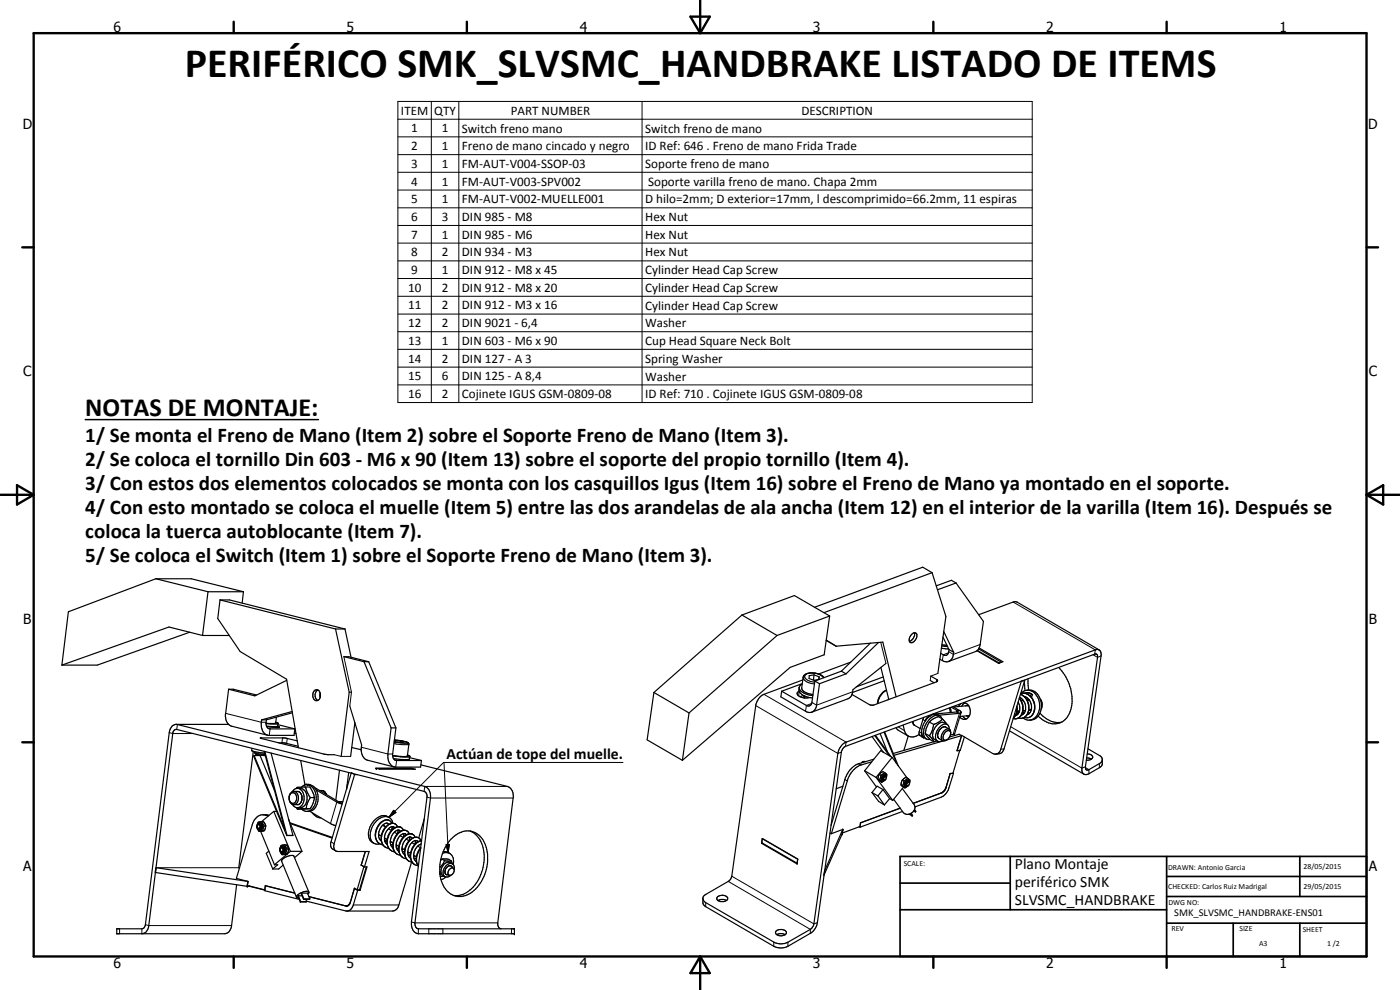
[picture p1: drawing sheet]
<svg xmlns="http://www.w3.org/2000/svg" width="420mm" height="297mm" viewBox="0 0 420 297" stroke-linecap="round" stroke-linejoin="round" font-family="sans-serif">
<g fill="none" stroke="#000" stroke-width=".35">
<path d="M46.8 173.7l-26.3 9.9-1.9 16M46.8 173.7h10.6l15.7 3.8M46.8 173.7l15.6 3.8M62.4 177.5h10.7M62.4 177.5l-1.6 13.2M73.1 177.5l-.4 3.5M279.7 171.8l4.2 13.2-2.4 17.1M279.7 171.8l-2.8-1.6-32.4 12M279.7 171.8l-32.4 12M286.9 174.9l8.2 11.5-.9 7-.5 1.3M286.9 174.9l-1.4-.8-4.5 1.7M286.9 174.9l-5.5 2.1"/>
<path d="M56.9 189.7l-27.7 9.9h-10.6M60.8 190.7h8M60.8 190.7l-10.1-2.6-32.1 11.5M66 180l-.6 5.6 6.7 9.9 13.9 8.3 3.6 20.6M66 180h2.9l34.6 8.7M66 180l34.7 8.7M100.7 188.7l4.1 19M100.7 188.7h2.8M103.2 197l6.1 1.5M103.5 188.7l1.9 8.5M104.6 197l6 1.5M109.3 198.5l8.1 19.9"/>
<path d="M109.3 198.5h1.3M110.6 198.5l8.2 19.9M222.7 184.5l15.7-5.8 10.6 6.1M222.7 184.5l-26.5 23.3M222.7 184.5l10.5 6.2M233.2 190.7l-26.4 23.2M247.9 192.2l3 1.7M248 192.1l2.9 1.8M249 184.8l-1.7 11.7-10.2 3.7-32.3 27.9M249 184.8l-15.8 5.9M250.9 193.9l14.1-1.2 3.9 16.3M255.3 198.7l-9.6 3.5"/>
<path d="M261.2 193l-8.7 8.4M263.7 192.7l-9.8 9.5M265.9 199.1l-9.9 7.8a2.88 2.88 0 0 1-1.5 2.8l-10.8 4M273.5 190.4a.95 .95 0 0 1 1.7-.1 2 2 0 0 1-2 2.5 1.57 1.57 0 0 1 .3-2.4zM274.4 189.9a2.26 2.26 0 0 1-1.5 2.5M282.5 194.5l2.2 .2M282.6 193.8l1.8 .2M282.6 193.4l1.6 .2M283 191.1l1.8 3.8M283.2 189.5l3 6.2M284.8 194.9a1.3 1.3 0 0 1-1.5 1.7l-1-.6M284.8 194.9l1.4 .8"/>
<path d="M286.2 195.7a2.31 2.31 0 0 1-3 2.7l-1.1-.6M293.3 195.2l6.6 3.7M293.7 184.4l11.1-3.9 25 14.5M293.7 194.7l6.9 4M293.7 194.7l-.9 .8-8.1 3M293.9 194.4l7.1 4.1-1.3 .6-6.5-3.9M299.9 198.9l-.1 .1M299.9 198.9h.1M53 217.3l74.5 18.7a3.1 3.1 0 0 1 1.7 3.4l-4.7 37.5 .3 1.4 .7 .4h28.9v1.5h-28.9a2.81 2.81 0 0 1-2-3.6l4.7-37.7-.5-1.2-75-18.8-.6 .4-.3 .8-7.1 57.6a2.34 2.34 0 0 1-2.1 2.5M68.6 217.3h-15.9a2.74 2.74 0 0 0-1.9 2.5l-7.2 57.9-.4 .7-.6 .3h-7.6v1.5h32.4a2.43 2.43 0 0 0 2.1-2.5l1.5-12.3M68.6 206.8l-.9 7.2a3.2 3.2 0 0 0 1.8 3.9l10.8 2.7M68.6 206.8h1.4l7 1.7"/>
<path d="M78.5 216a3.9 3.9 0 0 0 1.6 4.5l8.2 .1 .2-1.9M78.5 216h1.5M79.8 217l.2 1M79.8 217h2.9M80 216l-.2 1M80 217.9h3.3M80 218l.3 .4 .8 .3h7.4M80.1 217.9l1.3 .2M81.3 218v.1M82.7 217h.1M82.8 216.7l.7 .3M83 215.2l-.3 1.8"/>
<path d="M83.3 217.9l.6 .3-2.5-.1M83.3 217.9h.1M83.3 217.8v.1M83.4 217.4l5.1 1.3M83.5 217l-.5 .2-3.2-.1M83.5 217l-.2 .8M86.1 204.1l-9.6 4.7-7.9-2M87.7 213.5l-9.2 2.5M87.7 213.9l-7.7 2.1M88.3 220l.5 .1M94.3 207.3a1.22 1.22 0 0 1 1.5 0 1.22 1.22 0 0 1 .4 1.4 1.17 1.17 0 0 1-1 1.5 1.17 1.17 0 0 1-1.3-1.3v-.9zM95.4 207a1.94 1.94 0 0 0 0 3.2"/>
<path d="M96.1 207.9v1.4M104.8 207.7h.7M104.8 207.7l-2.4 19.2M105 211.8l3.5 11.7a3.7 3.7 0 0 0 1.8 4.6l8 2M106.5 216.8l-1.3 10.1M117.4 218.4l-1 7.8a3.1 3.1 0 0 0 2.4 4h7.4l.3-2M117.4 218.4h1.4M118.8 218.4l-1 8.2 .2 .9 .6 .6 .4 .1h7.5M196.2 207.8l-2 14.2 10.6 6.1M196.2 207.8l10.6 6.1M206.8 213.9l-2 14.2M239.8 207.4a.8 .8 0 0 0-.6 .9 .8 .8 0 0 0 .8 .7l1.3 .4"/>
<path d="M239.8 206.2a2.33 2.33 0 0 0 2.2 2.8l1.9 .4M240.7 205.3a1.2 1.2 0 0 0-.9 1.1 1.2 1.2 0 0 0 .8 1.2l1.5 .7 1.9 .4M240.8 205.1l-6.2 2.3M240.9 204l-11.6 4.3a4.4 4.4 0 0 0-2.5 3.4l-7.2 51.2-.3 .8-.5 .6-7.2 4.2-.6 .6-.1 .5M241.1 208.7l-1 .3M241.3 208.7l.1 .7M241.5 208.8v.6M243 209.3l-1.7 .1M244.3 202.5l-1.4 .2-.1 .9 1.5 .5 1.3-.2M244.3 202.5l1.5 .6M244.3 202.5l-.2 1.5M244.5 204.3l-.8 6.4a1.08 1.08 0 0 1-1.7 1l-7.4-4.3"/>
<path d="M244.5 204.3l1.4 .8M245.7 202.2l-.5-.1a3.6 3.6 0 0 0-4.1 .9l-.5 3.4a2.41 2.41 0 0 0 2.6 1.8l.8 .2M245.7 202.2l.8 .4 .8 .7M245.8 203.1v.7M245.8 203.1l-.1 .8M245.9 205.1l-.8 6.5a2.1 2.1 0 0 1-1.1 1.9 2.1 2.1 0 0 1-2.2-.1l-7.5-4.3 .3-1.7M252.5 201.4l1.4 .8M252.5 201.4l-8 2.9M253.9 202.2l-8 2.9M264.4 200.2l2.3 9.6M265.1 203.1l-8.1 3M265.3 204.3l-9.4 3.5"/>
<path d="M265.3 219.7l3.8 9.4M265.5 219.6l4.1 10.2M266.1 207.1a4.7 4.7 0 0 0-2.8 3.7v.3M266.7 209.7l-.2 .3M268.9 218.4l.6 .6 3.1 1.9-1.3 4.3M271 217.6l.4 1.6a2.46 2.46 0 0 0 4 1.4l.5-.2M274 216.5l.3 1 1.9 1.1M276.6 219.9l-.1 .6 .3 .6M277.3 215.3l-1.5 4.7 .2 .6 .8 .5M277.7 216.3v.1M277.7 216.3a4 4 0 0 0-.5 4.9l.8 .5M278.9 216.7l-.1 .1a6.7 6.7 0 0 0-1.1 3.3"/>
<path d="M278.9 216.7l1.3 .6M279.1 214.8l-1 .7-.4 .8M279.1 214.8h.1M279.2 204.2l1.1 .7M279.3 202.9l2 1.1v.4l-19.2 7.2-1.3-.2-5.1-3M280.2 217.3a7.3 7.3 0 0 1-1.3 3.5M282 214.8a3.1 3.1 0 0 0-4.3 1.5M282.7 215.6a1.91 1.91 0 0 0-3.4-.2 5.6 5.6 0 0 0-1.9 5.6l.5 .7 1.2 .2M282.9 215.7l-1.2 1-1.5 .6M282.9 215.7l1.2 1.6M282.9 215.7l-1.3-.7-1.5 .7-1.2 1M284.2 217.3a2.89 2.89 0 0 0-3.1 2.3 2.04 2.04 0 0 0 .4 2.8l.5 .1 .9-.3-1.1-.6"/>
<path d="M284.8 218.7l.4 .5 .1 .8M284.8 218.7a2.36 2.36 0 0 0-2 3.5l.6 .1 .8-.3M284.9 218.8l-1.1-.7a2.29 2.29 0 0 0-2.4 2.5l.4 1M284.9 218.7l-.3-1.1-1.2-.8a3 3 0 0 0-3.3 2.4 2.12 2.12 0 0 0 .4 2.7l.9 .5M284.9 212.4l.3 1.4M285.1 212.3l.4 1.5M285.3 220a.75 .75 0 0 0-.5-.8 .75 .75 0 0 0-.8 .3 1.74 1.74 0 0 0-.6 2.6l.6-.1M285.3 220l-.1 .5M285.5 212.2l2 1.3-7.6 .8M286 212l2.1 1.2 .3 .5M288.3 211.2l-.6 .8M288.4 213.8l-1.9 6.5-1.3 .2"/>
<path d="M288.4 213.7l-.5 .3-6.2 .6M289 214.9l1 .8M289.2 210.9a2.54 2.54 0 0 1 1.8 3.7M289.6 210.9l-.9 1M290.4 211.7l.3 .1M290.4 211.7l-.7 .1M290.4 211.7l-.1 .1M290.5 214.8h.2M290.6 211.7l-4.4 .4M290.9 214.7l-2.8 .3M291 214.6a1.64 1.64 0 0 1-1.3 1.2 1.64 1.64 0 0 1-1.7-.7M291 214.6l-1 .2"/>
<path d="M303 219.3l22.3 13M305.2 213.7l.4 .5M305.2 213.7l-.5 1.1-.6 .6M305.2 211.8v1.9M305.6 210.7a3.3 3.3 0 0 1 0 3.4M305.6 214.1l-.9 .6M305.6 213.4l.2 .4M305.8 213.4l.1 .2M305.9 209.5a3.8 3.8 0 0 1-.7 6.1h-1.1M306 209.3l.9 .5M306 209.3l-.1 .1M306 213.3l-.8 .1"/>
<path d="M306.3 208.3a3.6 3.6 0 0 1 2 1.8M306.4 208a2.86 2.86 0 0 1 4.8 .9 4.9 4.9 0 0 1-1.5 7l-1.2 .2-1.5-.7M306.9 209.8a3.6 3.6 0 0 1 .9 3.3M306.9 209.8l-.2 .4M306.9 213.5l.5 .5M307.2 210.2l-.7 .1M307.3 204.1l.2 .1M307.4 209h.2M307.5 204.3l.1 2.9M307.5 208l-1.1 .1M307.5 208a4.1 4.1 0 0 1 3 3.1 4.1 4.1 0 0 1-1.4 4.1l-1 .2-.6-.2M307.5 204.1v.1"/>
<path d="M307.5 204.2l-1 .1-6.2 20.5a1.66 1.66 0 0 1-2.4 1.3l-9.3-5.5-1.4 4.6M307.5 204.2l-6.2 20.5a2.04 2.04 0 0 1-2.5 1.6M307.5 208a2.52 2.52 0 0 1 2.3 .4M307.6 209l-.1 .1M307.6 209a3.2 3.2 0 0 1 2 3.6M307.8 213.1l-.6 1-.7 .4M307.8 213.1l-.8 .1M308.2 210.1h.7h-.6M308.3 210.1l.4 1.3 .1 1.7M308.5 203.7l.2 3.4M308.8 213.1a2.46 2.46 0 0 1-3.1 2.3M308.8 210l-.2 .1"/>
<path d="M308.8 207.1a4.3 4.3 0 0 1 3.7 4.9l-.4 2M308.8 207.1h-.6M308.9 213.1h.1M309.2 213l-.4 .1M309.6 212.6l-.3 1-1 .8M309.6 212.6l-.8 .5M309.6 209.1l-.1 .1M309.8 208.4h-.3l-.3 .5M309.8 208.4h.1M312.1 214a6.7 6.7 0 0 0 6.5 2.7M312.1 214a3.2 3.2 0 0 1-3.1 2.1M312.2 209.7a2.73 2.73 0 0 1 .3 3.1"/>
<path d="M317.7 200.3a13.3 13.3 0 0 1 3.2 13.8 5.1 5.1 0 0 1-8.3 1.6l-1-.8M75.6 224.5l-.1 .7 .9 .4M76 225.4l-4.3 34.9 .2 .1M76.3 226.7h1.8l4.2 10.3M76.3 226.7l-.2 .1 6.9 16.7M76.4 225.8l1.2 .4 1.9 .2M76.4 225.8l.3 .4 .5 .2 2.4 .3M76.4 225.5v.3M76.4 225.6l3 .4M78.1 221.4h7.3l3.8 .9M78.1 221.4l19.2 4.9 3 .1M78.1 221.4h.1"/>
<path d="M79.3 225.4l6.1 23.3-9.1-22M79.5 225.5l6.6 25.2M81.4 226l6.5 24.7M83.6 222.9h1.6l4.3 1M86.8 239.2l.2-.9 .6-.7 1.6-.2a1.62 1.62 0 0 1 1.4 1.5v1l-.5 1.1-.6 .4h-1.4a1.66 1.66 0 0 1-1.3-1.8M88.3 237.4a2.19 2.19 0 0 1 1.3 2 2.19 2.19 0 0 1-1.3 2M88.9 236.6l-.5 .2-.7 .7M89.2 236.5a2.63 2.63 0 0 1 2.9 3.4 2.46 2.46 0 0 1-2.9 2.5M89.2 236.5l-.3 .1M89.2 236.5a3.1 3.1 0 0 1 1.6 4.8l-.7 .8-.9 .3M90.2 228.2l1.3 7.3M90.5 236.2l2.5-.1 .9 1.6 .5 1.6"/>
<path d="M90.5 236.2l-1.4 .1-.2 .3M91.7 236.1l.4 1.3 1 1.9M92 235.3l.3 .2M92.4 235.5a4.5 4.5 0 0 1 1.6 6.9l-.9 .8-1 .3M93 235.5l-1.2-.2-.5 .3M93 235.5h.1M93 235.5a2.58 2.58 0 0 0-2.5 .7M93 235.5a4.5 4.5 0 0 1 1.5 6.9l-.5 .6-1 .4M93.1 239.3l-.8 1.7-.4 1.6M93.1 239.3h1.3M94.3 236.2l7.5 4.5 .9 .3M94.4 239.3l-.4 1.7-.9 1.6-2.4 .1"/>
<path d="M94.9 237l6.4 3.8 1.3 .5M96 237.2a1.66 1.66 0 0 1 1.9 1.2M101.9 231.1l-1.1 8.9M104.1 236.1h.1M104.2 235.5h.1M104.2 235.6l.1 .1M104.6 231.8l-.6 4.8M105.6 224.3l2.8 .7M106.4 232.4h.8M106.4 232.4l-6.1 20.8a1.59 1.59 0 0 0 1.1 2.3h9.4l-1.4 4.6M106.4 232.4l-1-.6-6.2 21.1 .1 1.3a1.97 1.97 0 0 0 1.5 1.1M112.7 230.5h10.7l1.3 .3h-10.8z"/>
<path d="M112.9 230.5h10.7l.4 .3M117.8 226.7l2.8 .3 1.6-.1M117.8 226.8l3.2 .3 2-.2M118.4 222l3.3 .5a.9 .9 0 0 1 1 .8l-.5 3.6M118.7 222.2h-.3M118.7 222.2l1.7 .2M118.7 222.2v.4M120.4 222.4l.8 .3-.9 .1-2-.3M120.4 222.4v.4M122.2 226.9h.1M122.3 226.6l.7 .3M123 227.3l3.5 .9"/>
<path d="M123 226.9l-.1 .9-.3 .1-4.5-.3M123.4 230.5h.1M126.3 229.5l26 6.5a2.57 2.57 0 0 1 1.7 1.9l.1 1.2-4.7 37.8 .3 1.4 .7 .4M252.9 235.9l-1.9 .7M259.5 231.3l3.4 2M259.5 231.3l3.5 4.8M259.7 228.5h-.6l-.5 .4M259.7 228.5h.1M261.6 228.6l-3.2 .9a6.9 6.9 0 0 0-4.1 4.8l-4.8 15.8M261.7 237.8l2 2.7 1.7 1M261.7 237.8l1.8 1M261.7 221l3.4 4.7"/>
<path d="M262.2 227.8l-4.5 1.4a7 7 0 0 0-4.1 4.7l-4.2 13.7M262.5 220.7l4.4 6M262.8 220.6l4.6 6.4M262.9 233.3l5 6.9M263.5 238.8l1.9 2.7M263.5 233.8l1.1 .9M263.5 233.8l.4 .3M263.9 232.3l-.4 1.5M263.9 232.3l.5 .3M263.9 234.1l.7 .6M264.1 220.1l2.2 5.4M264.4 232.6l-.5 1.5"/>
<path d="M265 236.9l-1.8-1-1.5 1.9M265 236.9l-1.5 1.9M265 236.9l2 2.7M265.1 234.1h.4M265.1 225.7l1.8 1M265.1 225.7l-.8-.5-4.8 6.1M265.4 234.1l-.5 .3-.4-.3a1.41 1.41 0 0 1 1.3-1.8 1.57 1.57 0 0 1-1.2 2.4M265.5 231.8a1.07 1.07 0 0 1 .5 1.5M265.5 231.8a1.13 1.13 0 0 0-1.6 .5M265.5 231.8l-1.1 .8M265.6 234.1h-.2M265.6 234l-.1 .1"/>
<path d="M265.8 232.8a.89 .89 0 0 0-.7 1.3M265.8 232.8l.2 .4-.2-.2a.63 .63 0 0 0-.5 .4 .63 .63 0 0 0 .1 .7M265.8 232.8a.74 .74 0 0 0-1 .3 .74 .74 0 0 0 .3 1M266.9 226.7l.8 .5M267 239.6l-1.6 1.9M267 239.6l.9 .6M267.7 227.2l-4.8 6.1M267.7 227.2l4.5 6.2M268.2 239.8l2.9 4a2.03 2.03 0 0 0 3.3-.7M270.4 235.5l1.2 .9M270.4 235.5l.4 .3M270.8 236.6l3.6 4.8 .2 .8-.2 .9"/>
<path d="M270.8 234.1l-.4 1.4M270.8 234.1l.5 .2M270.8 235.8l.8 .6M271.2 236.1l-3.3 4.1M271.3 234.3l-.5 1.5M272 235.8h.5l-.9 .6M272.4 233.5a.97 .97 0 0 1 .6 1.5M272.4 233.5l-.5-.3-1.1 .9M272.4 233.5l-1.1 .8M272.5 234.4l.3 .2M272.6 234.4a.81 .81 0 0 0-.8 .5 .81 .81 0 0 0 .2 .9M273 234.9a.52 .52 0 0 0-.8 .2 .52 .52 0 0 0 .2 .7"/>
<path d="M273 234.9l-.1-.3a.81 .81 0 0 0-.9 .3 .81 .81 0 0 0 0 .9M273 234.8v-.4a.87 .87 0 0 0-1-.2 .87 .87 0 0 0-.6 .9 .6 .6 0 0 0 .1 .9 .6 .6 0 0 0 .9-.2M273 234.9l-.3 .7-.3 .2M276.8 221.1l.4 .1M277.7 220.1l1.4 1.8M277.7 220.1l1.2 .7M278.9 220.8l1.4 1.8M279.1 221.9l1.2 .7M280.2 222.5l-12.1 3.6M281.1 222.2h.1M281.2 222.2l-.9 .4M283.1 222.3l-14.8 4.3"/>
<path d="M284 236.1l-.9 1.4-.7 .5M285.2 220.5l-.5 1-.7 .5M286 231.9l.2 .1M286.2 232l-1.6 5.1-1.2 1.5-.9 .6-7.9 2.9M286.2 232l-1.1 .1M288 225.1v.1M288 225.2l-2 6.8-.9 .1-1.6 5.1-.8 .7-8.6 3.1M288 225.2l-.8 .1M288.6 220.7l-4.6 1.3M288.6 220.7l-.7-.4-3 .8M288.6 220.7l-1.4 4.6M289.4 221.1l-1.2 4-1 .1"/>
<path d="M325.3 232.3l-.6-.9v-.9l4.7-33.3-.1-.6-.4-.4-75.2 27.7-.8 .7-.4 1.1-7.4 51.9-.8 1.4-.8 .9-7 4a4.7 4.7 0 0 1-4.3 0l-20.7-12-.5-.7-.1-1.6M326.1 227.4l1.5 .4M326.3 226.2a1.18 1.18 0 0 1 1.6 1.2l-.7 .6-1.2 .1M326.5 224.7l3.7 2.1 .6 1.1M330.8 227.9l-.1 .4-.5 .6-3.4 2-.6 .2-.4-.3-.1-.7 4.7-33.3a1.34 1.34 0 0 0-.2-1.5 1.34 1.34 0 0 0-1.5-.3l-74.8 27.7a4.3 4.3 0 0 0-2.5 3.4l-7.1 51.1a2.14 2.14 0 0 1-1.1 1.6l-6.7 3.9a4.6 4.6 0 0 1-4.3 0l-20.4-11.9-.7-.6-.2-.6M330.8 227.9l-.1 1.7-.5 .6-3.7 2.1h-1.2M77.2 247.6a.76 .76 0 0 1 .9-.8 .76 .76 0 0 1 .7 .9 .93 .93 0 0 1-.2 1 .93 .93 0 0 1-1 .3l-.4-1.1M77.2 248.3l.2 .2M77.2 248.2l.1 .1M77.2 247.6v.3M77.3 247.6l-.1 .7M77.3 247.6a.53 .53 0 0 1 .8 .3 .53 .53 0 0 1-.5 .7l-.2-.1"/>
<path d="M77.8 247.2a.84 .84 0 0 1 0 1.5M78 247.2a.73 .73 0 0 1 .5 1.1 .73 .73 0 0 1-1.2 .2M78 247.2l-.5 .1-.3 .6M78.2 249.4l4.2 10.1M78.6 246.5h-.3a1.44 1.44 0 0 0-1.3 1.1 1.44 1.44 0 0 0 .5 1.5l.3 .3 1.5-.2M78.6 246.5h.5l.6 1.3M78.6 246.5l.7 1.3M78.9 249.2l-1 .2M78.9 249.2h.4M79.3 247.8l-.4 1.4M79.3 247.8h.4M79.4 244.5l1.1 .4"/>
<path d="M79.7 247.8l-.4 1.4M80.7 255.4l-.8 .6 2 4.7M80.7 244.6a3.7 3.7 0 0 0-3.8 .8l-.6 .7-.6 1.4-4.8 16.1 3.5 .9-.2 1.2 5.2 1.3M82.2 243.5l-3.7 3M82.2 243.5h.8M82.2 243.5l5 11.9M82.4 259.5h.9l-1.4 1.2M83 243.5l3.1 7.2M84.1 255v.3M84.1 254.7l.6-.3 .2 .4-.3 .7-.5-.2M84.1 254.6v.2M84.2 254.5a.59 .59 0 0 1 .9 0 .59 .59 0 0 1 0 .8l-.4 .4"/>
<path d="M84.3 254.1a.81 .81 0 0 1 1-.1 .81 .81 0 0 1 .4 .9l-.1 .5a.69 .69 0 0 1-.5 .6 .69 .69 0 0 1-.7-.2 1.39 1.39 0 0 1-.1-1.7zM84.6 254.2a.74 .74 0 0 1 .8 .9 .74 .74 0 0 1-1.1 .5l-.2-.4M85 259.5l-1.4 1.2h-1.7M85.5 253.5l.7 1.2M86.2 254.7l-.4 1.5M86.2 254.7h.4M86.6 245.7l4 9.7M86.6 254.7l-.7-1.2h-.8a.93 .93 0 0 0-1 .8l-.2 .8 .7 1.3 1.5-.2M86.6 254.7l-.4 1.5-1.5 .2M86.8 240a1.4 1.4 0 0 1 .1-1.5 1.4 1.4 0 0 1 1.4-.5 1.72 1.72 0 0 1 .8 1.7 1.72 1.72 0 0 1-1.3 1.3l-.4-.1-.5-.7M87.1 246.9l12.6 4.3M87.2 255.4h3.4"/>
<path d="M87.2 255.4l-4.8 4.1M87.2 247.1l12.4 4.4M87.7 241.3l1.2 1M87.9 250.7h-.1M87.9 250.7h-1.8M88.9 242.3l.3 .1M88.9 242.3l.3 .4h3.4M90.1 242.7h-.3M90.5 242.7l.6 .5 1 .3M90.6 255.4l-2.2 1.9M93 243.4l6.4 3.8 1.3 .5M93 243.4l-.9 .1"/>
<path d="M93 242.6l-.1 .1M93.7 243.8l1.4 1.3 1.2 .3M108.4 259.6l1.2-4.1-1.2 4 1 .6M108.4 259.6l.8 .5M108.4 259.6h.1M112.2 253l.7 .3 1.1-.1M113.6 250.5l.5 .1M113.6 250.4l.8 .4M115 247.6l-.2 .1M115 247.6l.6 .4M115 247.6l.7 .5M115 247.7h.1"/>
<path d="M115.4 251.4l.8 .5M115.7 251.6l-.3 .2M116.2 253.3h.1M116.2 251.8l-.7 .7 .7-.2M116.6 247.4a.67 .67 0 0 0-1.1-.3 3.6 3.6 0 0 0-1.4 5l.4 .2M116.6 248.7a3.6 3.6 0 0 0-.9 4.2l.5 .5M116.8 245.3a3.5 3.5 0 0 0-4.9 1.4 4.5 4.5 0 0 0-.5 5.8l.8 .5M117.1 252.5l.2 1M117.1 252.4l.8 .5M117.3 253.5l.6 .9M117.5 252.6l-.4 .3M117.5 247a1.83 1.83 0 0 0-3.1-.4 4.5 4.5 0 0 0-.8 6.3l1.3 .6"/>
<path d="M117.7 248l-.2 1.2-.9-.5M117.9 253.3l-.6 .2M117.9 247a2.43 2.43 0 0 0-1.7-2 2.43 2.43 0 0 0-2.5 .7 5.8 5.8 0 0 0-2.2 6.6l.7 .7M117.9 248l-.1 .8M118 248l-.6 .1-.8 .6M118 248l.4 .4M118.4 249.7a4.3 4.3 0 0 0-1.3 2.8M118.9 253.5l.8 .5M119 254.6l.7 .8M119.2 253.7l-.3 .2M119.3 248.1l-.9-1a3.1 3.1 0 0 0-3.6 2.6 3.2 3.2 0 0 0 1.9 4.8M119.5 249l-1.1 .7"/>
<path d="M119.5 249l.3 .1 .3 .4M119.5 249l-.3 1.2-.8-.5M119.7 254.4l-.7 .2M120.1 250.7l-.4 .5a4.1 4.1 0 0 0-.7 3.4M120.6 254.5l.8 .5M121 254.7l-.4 .2M121.1 249.1l-.5-.6a2.2 2.2 0 0 0-3.2 .8 4 4 0 0 0 .3 6.1l.7 .2M121.2 250.1l-.2 1.1-.9-.5M121.4 255.4l-.6 .2M121.9 251.8a3.2 3.2 0 0 0-.5 4.7M121.9 250.5l-.2-.3-.6-.1-1 .6M122.4 255.6l.8 .4"/>
<path d="M122.7 255.8l-.3 .2M122.8 250.1l-.4-.6a2.23 2.23 0 0 0-3.3 .8 4.2 4.2 0 0 0 0 5.9l1.1 .4M123 251.1l-.2 1.2-.9-.5M123.1 256.5l.1 1M123.1 256.5l-.6 .1M123.2 257.5h.1M123.2 257.5a2.5 2.5 0 0 0 2.2 2.2M123.5 258.7l-3.8 12.8-.4 1-1 .8h-14.3l-12-2.9M123.6 252.8l.9 .5M123.6 251.5v-.1a.92 .92 0 0 0-1.5 .2l-.2 .2M124.2 257l.1 .7M124.2 256.6l.8 .5"/>
<path d="M124.3 257.7l.7 .9M124.5 256.8l-.3 .2M124.5 253.3l-.8 1.1-.6 2.1M124.6 251.2l-.7-.9a2.53 2.53 0 0 0-3.3 1.4 3.9 3.9 0 0 0 .1 5.5l1.3 .4M124.7 252.2l.6 .3M124.7 252.2l-.2 1.1M124.7 252.2a3.6 3.6 0 0 0-1.8 5.1l.3 .2M124.9 257.5l.2 1.5 .4 .9M124.9 257.5l-.6 .2M125 258.5v.1M125 257.1l-.1 .4M125.3 252.5v.1"/>
<path d="M125.3 252.5l.1 .1M125.4 253.9l.9 .5-.7 .9-.6 1.8M126.3 252.2a1.77 1.77 0 0 0-3.1-.4 4.4 4.4 0 0 0-.9 6.3l1.4 .6M126.4 253.2a3.7 3.7 0 0 0-2.2 3.8M126.5 252.2l-1 .3-1 .8M127.3 245.7l-1.6 5.7M132.7 257.8l.2-.1a3.3 3.3 0 0 1 2.6 .6M132.7 257.8l-.5 .4M132.7 257.8l.7 .4M132.8 256a2.4 2.4 0 0 1 2.6 .4 2.4 2.4 0 0 1 .7 2.6l-.1 .4M133 255.5l.9 .1 1.1 .5M133.4 258.2l2.1 .1"/>
<path d="M133.4 258.2l-1.4 2.1M135.3 251.8a6 6 0 0 1 7.9-1.6 9.2 9.2 0 0 1 3.1 9.1 11.3 11.3 0 0 1-6.7 9.4 5.9 5.9 0 0 1-7.3-5 13.8 13.8 0 0 1 3-11.9zM135.5 258.3l.2 .8M135.5 260l.6 .6M135.5 259.1a2.62 2.62 0 0 0-2.2 3.7l.2 .2M135.6 260a1.53 1.53 0 0 0-1.7 .3 1.53 1.53 0 0 0-.3 1.6l.5 .6M135.6 260l.1 .1M141 249.3a7.7 7.7 0 0 1 4.3 7.2 11.8 11.8 0 0 1-6.9 12l-2.2 .2M228.8 251.6l10.6 6.2-.2 1.4-10.7-6.2zM228.8 252.9l-.3 .1M228.8 251.6l-.2 1.3 10.6 6.1 .2-1.3M249.1 249.9l.4 .2"/>
<path d="M257.8 248.1l.3 .1M258.2 246.9l-.1 1.1-5.3 1.9 .2-1.1-3.5 1.3M258.3 246.9l-.2 1.3M270.2 242.5l-12 4.4M270.9 243.5l-12.8 4.7M272.8 244.3l1 .6M273.3 244.1l.5 .8M273.5 244l.4 .6-.1 .3M274.2 243.3l.5 .3M274.4 243.1l.3 .5M274.5 242.9l.4 .5-.2 .2M46.7 261.8l27.5 4.1"/>
<path d="M46.8 260.3l-.2 1.5M46.9 260.3l27.5 4.2-.2 1.4M74.2 265.9h.8M75 265.9h.1M75 265.9l4.5 1.2M79.4 267l.2-1.3 8.9 2.3-8.8-2.2-.3 1.5 10.4 2.5M79.4 267h.1M89.6 268.8h1M89.6 268.8l-.2 .1 .7 1.7M89.6 268.8l.6 1.7M90.2 270.5h1.8M90.2 270.5l-.1 .1"/>
<path d="M90.5 268l-.1 .1 .7 1.7M90.5 268l.7 1.7M90.5 268h1.8l.7 1.7M91.2 269.7l-.1 .1M91.2 269.7h1.8M91.8 269.8l.2 .7M92 270.5l-1.9 .1M92.7 267.7l-.3 .6M92.7 267.7a2.1 2.1 0 0 0-2.6 .3l-.7 .5a.5 .5 0 0 0-.4 .6 .5 .5 0 0 0 .6 .4M92.7 267.7l-4.5-10.8a3 3 0 0 0-3.4 .9l-.3 .6 4.5 10.8M92.7 269l11.2 2.9 .6-.2 .5-.5M93 269.7l-1.9 .1"/>
<path d="M103.6 271.8h.8M104.9 271.1l-.8 .7M106.4 266.6l.9 .5M106.4 266.6l-1.4 4.6M106.4 266.6h.1M107.2 267l-.8-.5-1.5 4.6M107.2 267h.7M107.3 267.1l-1.3 4.4a2.38 2.38 0 0 1-1.7 1.8M107.3 267.1h.8M107.9 267l.2 .1M109.2 260.1l-2 6.9M109.2 260.1h.1"/>
<path d="M109.4 260.1h.7l-2 7M109.9 260.1l-2 6.9M132 261.5l.1 1M132.1 262.9l1.3 .1M133.8 263.1l-1.4 .8M134.1 262.4l.8 .2M134.1 262.5h.2M135.3 262.6l-.9 .5-.9-.1M136.1 260.6a1.25 1.25 0 0 0-1.4 .5 1.25 1.25 0 0 0 .2 1.5 1.48 1.48 0 0 0 1.4-1.7M136.1 260.6l.2 .3M136.3 260.9v-.9a1.83 1.83 0 0 0-2.5-1.1 2.71 2.71 0 0 0-1.1 3.6l.8 .5M215.4 269a2.18 2.18 0 0 1 3 .4 1.07 1.07 0 0 1-1.2 1.1 1.92 1.92 0 0 1-2-.6v-.6z"/>
<path d="M215.5 270.2a2.38 2.38 0 0 1 2.5 0M232.9 279.4a2.11 2.11 0 0 1 3.1 .4 1.83 1.83 0 0 1-1.6 1 1.83 1.83 0 0 1-1.7-1.1zM247.4 261.5l-.2 1.3M247.5 261.2l5.4-12.4-.1 1.4-5.5 12.4M233.1 280.4l1-.3 1.5 .3"/>
</g>
<g fill="none" stroke="#000" stroke-width=".3">
<path d="M119.4 30.4h190.4v90.4h-190.4zM119.4 35.8h190.4M129.4 30.4v90.4M137.7 30.4v90.4M192.7 30.4v90.4M119.4 41.1h190.4M119.4 46.4h190.4M119.4 51.7h190.4M119.4 57h190.4M119.4 62.4h190.4M119.4 67.6h190.4M119.4 72.9h190.4"/>
<path d="M119.4 78.3h190.4M119.4 83.6h190.4M119.4 88.9h190.4M119.4 94.2h190.4M119.4 99.5h190.4M119.4 104.8h190.4M119.4 110.2h190.4M119.4 115.5h190.4M104.6 197h-1.4l2.3 10.7-.5 4.1M264.3 192.7l1.6 6.4M284.6 195.9l-1.5 .6-.3 1.7M294.2 193.4l-8.1 2.9-1.4-.8"/>
<path d="M304.1 180.6l24.6 14.4-.2 1.3M328.1 196.5l1.3 .7 1-.4M50.8 219.8l1 .3h6.1M67.7 214l10.7 2.7h1.5M68.7 217.4h-15.5l-.2 1.5M80.6 218.6l.5 .1-.3 1.9M83.3 217.9l-.1 .4M226.8 211.7l24.6 14.4 1.1-.4M229.3 208.3l24.6 14.4-.2 1.2M239.8 207.5l-.1 1.3M241 203.2a3.1 3.1 0 0 0 3 1.9l.4 .1M243.6 211.1l-1.6 .6-.2 1.7"/>
<path d="M247.1 203.4a4.3 4.3 0 0 0-5.4-.9 1.29 1.29 0 0 0 1.2 1.8l1.6 .4M255.9 207.6l-10.8 4-1.4-.9M266.1 207.1a4.9 4.9 0 0 0-2.6 4M269.6 218.1l1.8 1.1M275.9 219.5l.7 .5M277 215.9l.7 .4M278.8 214.7l.3 .1M281.1 203.9l-.1 .7M281.5 202.1l-2.2 .8-.1 1.3M283.8 218.1a2.4 2.4 0 0 0-2.2 3.4l.2 .1M287.2 213.6l.7 .4-1.9 6.4M287.8 213.1h-.6l-.1 .6"/>
<path d="M303.3 218.1l21.4 12.4 1-.4M305.1 212.1l-.1 1.7-.8 1.5M305.9 209.5l.8 1.6 .2 2a2.73 2.73 0 0 1-2.1 2.6M306.3 208.3a4.3 4.3 0 0 1 1.1 6.9l-.8 .3M306.8 208a4.1 4.1 0 0 1 3.5 2.8 4.1 4.1 0 0 1-1.2 4.3l-.7 .2M308 207.9h.9l.8 .5M309.9 208.4l-.3 .7M78.4 221.4v.1M84.8 221.4l-.2 1.5M86.2 221.6l-.2 1.5M89.2 237.4a2.1 2.1 0 0 1 1.5 2 2.1 2.1 0 0 1-1.5 2M92.3 235.5h.7"/>
<path d="M100.3 226.4l2.1 .5h2.8M108.4 224.2l8 2h1.4M118.2 223.1l2.5 .3 2-.1M118.3 222.7l2.7 .3 1.3-.1M118.4 222l3 .5 .9 .4M118.6 228.1l.4 .1-.2 2M122.3 222.9h.1M128.1 239.2l1.1 .2h24.8M133.3 228.8l1.2 27.1M152.3 236h-24.8l-.2 1.4M187 228.8h-53.9l-16.4 16.4M253.6 233.9l.7 .4"/>
<path d="M257.7 229.2l.7 .3M259.7 228.5h-.5l-.6 .4M265.6 232.7a.82 .82 0 0 0-.8 .4 .82 .82 0 0 0 .1 .9M272.5 234.4h-.1a.93 .93 0 0 0-.6 1.3M282.6 237.8l.1 .1M283.8 236.4l.1 .1M301.3 224.7l-1 .1M325.7 230.3l1.1 .6v1.3M329.9 229.1v1.2M78 247.2a.78 .78 0 0 1 .5 .8 .78 .78 0 0 1-.5 .7M79.8 244.6h.7M84.9 254.2a.82 .82 0 0 1 .5 .7 .82 .82 0 0 1-.5 .8"/>
<path d="M99.3 252.6l1 .6M101.5 240.5h1.4M101.8 240.7h-.7l-1.9 6.4M114.4 251.7l-.4 .2M114.4 252.3h.1M114.5 252.2l.4 1.2 .8 .8M116.6 248.6v.1M116.9 246.2a2.28 2.28 0 0 0-2.8 1 5.3 5.3 0 0 0-1.4 3.7 2.89 2.89 0 0 0 1.2 2.3M118.1 243.1l.7 .7-2.1 1.4zM118.6 247.2a3.3 3.3 0 0 0-3.7 2.6l-.4 1.4v1M120.4 248.3a2.85 2.85 0 0 0-3.4 1.9l-.2 .3a3.8 3.8 0 0 0 .6 4.7M122.1 249.3a2.94 2.94 0 0 0-3.4 1.9 4.2 4.2 0 0 0 .2 4.9l.3 .2"/>
<path d="M123.9 250.4a3.2 3.2 0 0 0-3.7 2.5 3.4 3.4 0 0 0 .7 4.4M125.6 251.4a2.65 2.65 0 0 0-3.2 1.6 3.9 3.9 0 0 0 .1 5.2l.2 .2M126.2 254.7a4.8 4.8 0 0 0-.7 5.2M126.5 252.3a4.6 4.6 0 0 0-2.4 6.8l.3 .3M133.9 253.4h1l-.4 2.5zM135.5 260a1.55 1.55 0 0 0-1.6 .4 1.55 1.55 0 0 0-.3 1.7l.5 .3M35.9 278.7v1.5M42.6 278.7v1.5M43.6 277.5l1.1 .2h24.8M71.7 260.3h-24.8l-.2 1.5M103.9 271.9h.4M106 271.5h13.7"/>
<path d="M123.5 276.6l1 .3h24.9M125.5 278.7v1.5M128.7 278.7v1.5M132.9 278.7v1.5M153.5 278.7v1.5M211.8 270.8v1.2M218.6 264.5l24.6 14.3v1.2M219.6 262.9l24.7 14.3 1-.4M232.2 282.7v1.2M236.5 282.7v1.2"/>
</g>
<g fill="#000">
<circle cx="92.3" cy="235.5" r=".18"/>
<circle cx="104" cy="236.5" r=".18"/>
<circle cx="112.9" cy="230.5" r=".18"/>
<circle cx="277.2" cy="221.2" r=".18"/>
<circle cx="77.2" cy="247.9" r=".18"/>
<circle cx="84.1" cy="255" r=".18"/>
<circle cx="117.9" cy="254.4" r=".18"/>
<circle cx="119.7" cy="255.4" r=".18"/>
<circle cx="121.4" cy="256.5" r=".18"/>
<circle cx="126.3" cy="254.4" r=".18"/>
<circle cx="239.2" cy="259" r=".18"/>
<circle cx="252.8" cy="250.2" r=".18"/>
<circle cx="252.8" cy="249.9" r=".18"/>
<circle cx="252.9" cy="248.8" r=".18"/>
<circle cx="74.2" cy="265.9" r=".18"/>
<circle cx="74.4" cy="264.5" r=".18"/>
<circle cx="154.4" cy="278.7" r=".18"/>
<circle cx="154.4" cy="280.2" r=".18"/>
</g>
<g fill="none" stroke="#000" stroke-width=".71">
<path d="M10.1 9.9h400v277.1h-400zM70.1 6.5v3.4M140.1 6.5v3.4M207.2 5h5.8l-2.9 4.9zM210.1 0v9.9M280.1 6.5v3.4M350.1 6.5v3.4M6.7 74.2h3.4M410.1 74.2h3.5M.1 148.5h10M5.1 145.6l5 2.9-5 2.9zM410.1 148.5h10"/>
<path d="M410.1 148.5l5-2.9v5.8zM6.7 222.7h3.4M410.1 222.7h3.5M70.1 287v3.4M140.1 287v3.4M210.1 287v10M210.1 287l2.9 5h-5.8zM280.1 287v3.4M350.1 287v3.4"/>
</g>
<path d="M270.1 257h140v30h-140zM303.2 257v16M350.1 257v30M390.1 257v12M270.1 265h33.1M270.1 273h80M350.1 277h60M350.1 269h60M350.1 263h60M370.1 277v10M390.1 277v10" fill="none" stroke="#000" stroke-width=".51"/>
<path d="M25.6 125.9h70" fill="none" stroke="#000" stroke-width=".46"/>
<path d="M118.1 243.1l.7 .7-2.1 1.4zM133.9 253.4h1l-.4 2.5z" fill="#000"/>
<text font-size="12.6" x="55.5" y="23.1">PERIFÉRICO SMK_SLVSMC_HANDBRAKE LISTADO DE ITEMS</text>
<text font-size="7.9" x="25.6" y="124.8">NOTAS DE MONTAJE:</text>
<g font-size="6.3">
<text x="25.6" y="132.5">1/ Se monta el Freno de Mano (Item 2) sobre el Soporte Freno de Mano (Item 3).</text>
<text x="25.6" y="139.7">2/ Se coloca el tornillo Din 603 - M6 x 90 (Item 13) sobre el soporte del propio tornillo (Item 4).</text>
<text x="25.6" y="146.9">3/ Con estos dos elementos colocados se monta con los casquillos Igus (Item 16) sobre el Freno de Mano ya montado en el soporte.</text>
<text x="25.6" y="154.1">4/ Con esto montado se coloca el muelle (Item 5) entre las dos arandelas de ala ancha (Item 12) en el interior de la varilla (Item 16). Después se</text>
<text x="25.6" y="161.3">coloca la tuerca autoblocante (Item 7).</text>
<text x="25.6" y="168.5">5/ Se coloca el Switch (Item 1) sobre el Soporte Freno de Mano (Item 3).</text>
</g>
<g font-size="4.7">
<text x="134" y="227.6">Actúan de tope del muelle.</text>
<text x="304.6" y="260.8">Plano Montaje</text>
<text x="304.6" y="266.2">periférico SMK</text>
<text x="304.6" y="271.6">SLVSMC_HANDBRAKE</text>
</g>
<g font-size="4.2">
<text x="34" y="9.6">6</text>
<text x="104" y="9.6">5</text>
<text x="174" y="9.6">4</text>
<text x="244" y="9.6">3</text>
<text x="314" y="9.6">2</text>
<text x="384" y="9.6">1</text>
<text x="6.8" y="38.7">D</text>
<text x="410.6" y="38.7">D</text>
<text x="7" y="112.9">C</text>
<text x="410.8" y="112.9">C</text>
<text x="7" y="187.1">B</text>
<text x="410.8" y="187.1">B</text>
<text x="7" y="261.4">A</text>
<text x="410.8" y="261.4">A</text>
<text x="34" y="290.4">6</text>
<text x="104" y="290.4">5</text>
<text x="174" y="290.4">4</text>
<text x="244" y="290.4">3</text>
<text x="314" y="290.4">2</text>
<text x="384" y="290.4">1</text>
</g>
<g font-size="3.9">
<text x="120.3" y="34.4">ITEM</text>
<text x="130.3" y="34.4">QTY</text>
<text x="153.3" y="34.4">PART NUMBER</text>
<text x="240.5" y="34.4">DESCRIPTION</text>
<text x="123.4" y="39.7">1</text>
<text x="132.6" y="39.7">1</text>
<text x="138.6" y="39.8">Switch freno mano</text>
<text x="193.6" y="39.8">Switch freno de mano</text>
<text x="123.4" y="45">2</text>
<text x="132.6" y="45">1</text>
<text x="138.6" y="45.1">Freno de mano cincado y negro</text>
<text x="193.6" y="45.1">ID Ref: 646 . Freno de mano Frida Trade</text>
<text x="123.4" y="50.3">3</text>
<text x="132.6" y="50.3">1</text>
<text x="138.6" y="50.3">FM-AUT-V004-SSOP-03</text>
<text x="193.6" y="50.4">Soporte freno de mano</text>
<text x="123.4" y="55.7">4</text>
<text x="132.6" y="55.7">1</text>
<text x="138.6" y="55.7">FM-AUT-V003-SPV002</text>
<text x="194.5" y="55.7">Soporte varilla freno de mano. Chapa 2mm</text>
<text x="123.4" y="60.9">5</text>
<text x="132.6" y="61">1</text>
<text x="138.6" y="61">FM-AUT-V002-MUELLE001</text>
<text x="193.6" y="61">D hilo=2mm; D exterior=17mm, l descomprimido=66.2mm, 11 espiras</text>
<text x="123.4" y="66.3">6</text>
<text x="123.4" y="71.6">7</text>
<text x="132.6" y="66.3">3</text>
<text x="132.6" y="71.6">1</text>
<text x="138.6" y="66.3">DIN 985 - M8</text>
<text x="138.6" y="71.6">DIN 985 - M6</text>
<text x="193.6" y="66.3">Hex Nut</text>
<text x="193.6" y="71.6">Hex Nut</text>
<text x="123.4" y="76.9">8</text>
<text x="132.6" y="76.9">2</text>
<text x="138.6" y="76.9">DIN 934 - M3</text>
<text x="193.6" y="76.9">Hex Nut</text>
<text x="123.4" y="82.2">9</text>
<text x="132.6" y="82.2">1</text>
<text x="138.6" y="82.2">DIN 912 - M8 x 45</text>
<text x="193.6" y="82.3">Cylinder Head Cap Screw</text>
<text x="122.5" y="87.5">10</text>
<text x="132.6" y="87.5">2</text>
<text x="138.6" y="87.5">DIN 912 - M8 x 20</text>
<text x="193.6" y="87.6">Cylinder Head Cap Screw</text>
<text x="122.5" y="92.8">11</text>
<text x="132.6" y="92.8">2</text>
<text x="138.6" y="92.8">DIN 912 - M3 x 16</text>
<text x="193.6" y="92.9">Cylinder Head Cap Screw</text>
<text x="122.5" y="98.2">12</text>
<text x="132.6" y="98.2">2</text>
<text x="138.6" y="98.2">DIN 9021 - 6,4</text>
<text x="193.6" y="98.3">Washer</text>
<text x="122.5" y="103.5">13</text>
<text x="132.6" y="103.5">1</text>
<text x="138.6" y="103.5">DIN 603 - M6 x 90</text>
<text x="193.6" y="103.5">Cup Head Square Neck Bolt</text>
<text x="122.5" y="108.8">14</text>
<text x="132.6" y="108.8">2</text>
<text x="138.6" y="108.8">DIN 127 - A 3</text>
<text x="193.6" y="108.9">Spring Washer</text>
<text x="122.5" y="114.1">15</text>
<text x="122.5" y="119.4">16</text>
<text x="132.6" y="114.1">6</text>
<text x="132.6" y="119.4">2</text>
<text x="138.6" y="114.1">DIN 125 - A 8,4</text>
<text x="138.6" y="119.4">Cojinete IGUS GSM-0809-08</text>
<text x="193.6" y="114.2">Washer</text>
<text x="193.6" y="119.5">ID Ref: 710 . Cojinete IGUS GSM-0809-08</text>
</g>
<text font-size="3.1" x="352.4" y="275">SMK_SLVSMC_HANDBRAKE-ENS01</text>
<g font-size="2.4">
<text x="271.2" y="259.7">SCALE:</text>
<text x="350.6" y="260.9">DRAWN: Antonio Garcia</text>
<text x="391.2" y="260.6">28/05/2015</text>
<text x="350.6" y="266.9">CHECKED: Carlos Ruiz Madrigal</text>
<text x="391.2" y="266.7">29/05/2015</text>
<text x="350.6" y="271.4">DWG NO:</text>
<text x="351.6" y="279.3">REV</text>
<text x="372" y="279.4">SIZE</text>
<text x="391" y="279.6">SHEET</text>
<text x="377.9" y="283.8">A3</text>
<text x="398.3" y="283.8">1 /2</text>
</g>
</svg>
